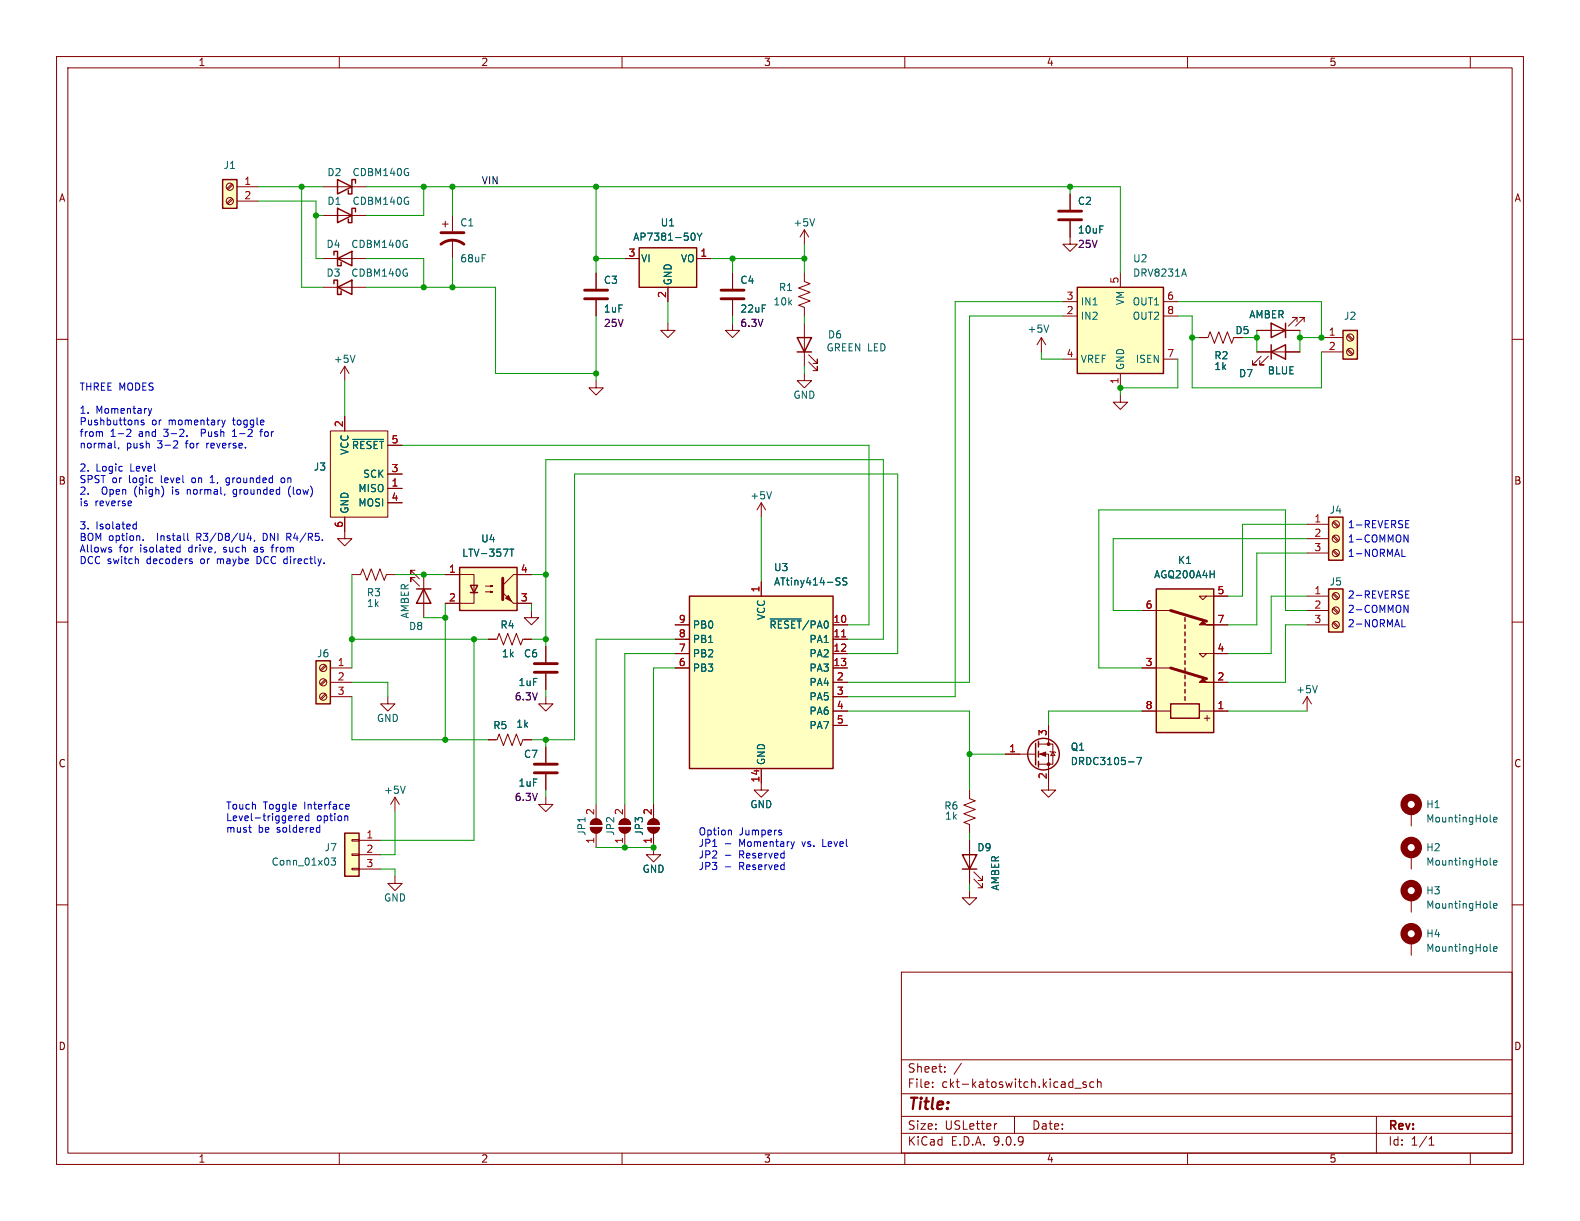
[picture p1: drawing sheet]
<svg xmlns="http://www.w3.org/2000/svg" width="279mm" height="216mm" viewBox="0 0 279 216" stroke-linecap="round" stroke-linejoin="round" font-family="sans-serif">
<g fill="none" stroke="#840000" stroke-width=".18">
<path d="M10 10h259.4v195.9h-259.4zM12 12h255.4v191.9h-255.4zM60 10v2M110 10v2M160 10v2M210 10v2M260 10v2M10 60h2M267.4 60h2M10 110h2M267.4 110h2M10 160h2"/>
<path d="M159.4 171.9h108v32h-108zM267.4 160h2M159.4 197.4h108M159.4 193.4h108M159.4 187.4h108M164.9 192.1v.2M164.9 191.4v.1M167.1 189.4v.2M167.1 188.7v.1M170 188l-1.3 1.9M176.3 198.7l-.3 .1M179.4 197.4v3"/>
<path d="M190.1 192.4h1.1M192.1 191.4l-.4-.1-.2 .2 .1 .2 .5 .2v.3h-.6M193.4 191.4l-.4-.1-.3 .3v.4l.2 .2h.5M194.1 191.4l.2-.1 .3 .1 .1 .9M194.1 190.8v1.5M243.4 197.4v6.5M60 203.9v2M110 203.9v2M159.4 200.4h108M160 203.9v2M210 203.9v2M252.7 202.5h.9"/>
<path d="M252.7 201.4l.4-.4v1.5M260 203.9v2"/>
</g>
<path d="M81.3 100.3h10.1v7.7h-10.1z" fill="#ffffc2"/>
<path d="M81.3 100.3h10.1v7.7h-10.1zM83.2 103.5h1.3l-.7 1.3zM83.2 104.8h1.3" fill="none" stroke="#840000" stroke-width=".25"/>
<path d="M78.7 101.6h5.1v3.3M83.8 104.8v1.9h-5.1M85.9 103.6h1.2l-.4 .2v-.3l.4 .1M85.9 104.6h1.2l-.4 .2v-.3l.4 .1M90.8 106.7h3.2M94 101.6h-3.2l-1.9 1.9" fill="none" stroke="#840000" stroke-width=".18"/>
<path d="M88.9 102.2v3.8" fill="none" stroke="#840000" stroke-width=".51"/>
<g fill="#840000" stroke="#840000" stroke-width=".18">
<path d="M89.4 105.8l.5-.5 .5 1z"/>
<path d="M88.9 104.8l1.9 1.9z"/>
</g>
<path d="M90.1 97.1h.8M90.5 97.1v1.3" fill="none" stroke="#006464" stroke-width=".18"/>
<path d="M234.9 91.4h2.6v7.7h-2.6z" fill="#ffffc2"/>
<path d="M234.9 91.4h2.6v7.7h-2.6zM73.7 104.1h2.5M74.9 104.1l1.3 2.6h-2.5z" fill="none" stroke="#840000" stroke-width=".25"/>
<g fill="none" stroke="#840000" stroke-width=".18">
<path d="M129.5 57.2v1.2h1.3l-1.3 1.3-1.2-1.3h1.2M129.5 48.3v2.8M129.5 53.1v2.8M142.2 48.3v1.5l1.1 .4-2.1 .7 2.1 .8-2.1 .8 2.1 .7-2.1 .8 1 .4v1.5M105.4 67.3v1.3h1.3l-1.3 1.3-1.3-1.3h1.3M231.1 92.7h3.8M231.1 95.3h3.8M231.1 97.8h3.8M235.7 92.4l.9 .8M235.7 94.9l.9 .9M235.7 97.5l.9 .8M235.9 92.2l.8 .8"/>
<path d="M235.9 94.7l.8 .9M235.9 97.3l.8 .8M62.2 101.6h1.6l.3-1 .8 2 .8-2 .7 2 .8-2 .7 2 .4-1h1.5M73.4 100.8h-.8v.8v-.8l1.6 1.6M73.4 102.1h-.8v.8v-.8l1.6 1.5M74.9 101.6v7.6M94 108v1.2h-1.3l1.3 1.3 1.2-1.3h-1.2M96.5 141v1.2h-1.3l1.3 1.3 1.3-1.3h-1.3M104.4 146.3h2a1.02 1.02 0 0 1-1 1 1.02 1.02 0 0 1-1-1zM104.7 145.1a1.02 1.02 0 0 1 1.1-.2 1.02 1.02 0 0 1 .6 .9h-2zM105.4 142.2v2.6M105.4 147.3v2.6"/>
<path d="M109.5 146.3h2a1.02 1.02 0 0 1-1 1 1.02 1.02 0 0 1-1-1zM109.8 145.1a1.02 1.02 0 0 1 1.1-.2 1.02 1.02 0 0 1 .6 .9h-2zM110.5 142.2v2.6M110.5 147.3v2.6"/>
<circle cx="236.2" cy="92.7" r=".63"/>
<circle cx="236.2" cy="95.2" r=".63"/>
<circle cx="236.2" cy="97.8" r=".63"/>
</g>
<path d="M127.5 51.3h4.1M127.5 52.8h4.1" fill="none" stroke="#840000" stroke-width=".51"/>
<g fill="#840000" stroke="#840000" stroke-width=".18">
<path d="M109.5 146.3h2a1.02 1.02 0 0 1-1 1 1.02 1.02 0 0 1-1-1z"/>
<path d="M109.8 145.1a1.02 1.02 0 0 1 1.1-.2 1.02 1.02 0 0 1 .6 .9h-2z"/>
<path d="M104.4 146.3h2a1.02 1.02 0 0 1-1 1 1.02 1.02 0 0 1-1-1z"/>
<path d="M104.7 145.1a1.02 1.02 0 0 1 1.1-.2 1.02 1.02 0 0 1 .6 .9h-2z"/>
</g>
<path d="M58.4 76.2h10.2v15.2h-10.2z" fill="#ffffc2"/>
<path d="M105.4 48.3v2.8M105.4 53.1v2.8M118.1 57.2v1.2h1.3l-1.3 1.3-1.3-1.3h1.3M58.4 76.2h10.2v15.2h-10.2zM61 73.7v2.5M68.6 78.7h2.5M61 91.4v3.9h-1.3l1.3 1.2 1.2-1.2h-1.2M68.6 83.8h2.5M68.6 86.4h2.5M68.6 88.9h2.5" fill="none" stroke="#840000" stroke-width=".18"/>
<path d="M62.4 77.7h5.4" fill="none" stroke="#006464" stroke-width=".18"/>
<path d="M103.4 51.3h4M103.4 52.8h4" fill="none" stroke="#840000" stroke-width=".51"/>
<path d="M234.9 104.1h2.6v7.7h-2.6z" fill="#ffffc2"/>
<path d="M59.7 31.8l2.5 1.2-2.5 1.3zM59.7 36.8l2.5 1.3-2.5 1.3zM62.9 32.4v-.6h-.7v2.5h-.6v-.6M62.9 37.5v-.7h-.7v2.6h-.6v-.7M59.1 45.1v-.6h.6v2.5h.6v-.6M59.7 45.7l2.5-1.2v2.5zM234.9 104.1h2.6v7.7h-2.6z" fill="none" stroke="#840000" stroke-width=".25"/>
<g fill="none" stroke="#840000" stroke-width=".18">
<path d="M57.1 33h7.7M57.1 38.1h7.7M57.1 45.7h7.7M231.1 105.4h3.8M231.1 108h3.8M231.1 110.5h3.8M235.7 105.1l.9 .8M235.7 107.6l.9 .9M235.7 110.2l.9 .8M235.9 104.9l.8 .8M235.9 107.4l.8 .9M235.9 110l.8 .8"/>
<path d="M96.5 123.2v1.3h-1.3l1.3 1.2 1.3-1.2h-1.3M185.4 138.4v1.3h-1.3l1.3 1.3 1.3-1.3h-1.3M69.8 141l-.7 1.2M69.8 141l.8 1.2M69.8 141v2.5"/>
<circle cx="236.2" cy="110.5" r=".63"/>
<circle cx="236.2" cy="107.9" r=".63"/>
<circle cx="236.2" cy="105.4" r=".63"/>
</g>
<path d="M71.7 139l-.5 1.3" fill="none" stroke="#006464" stroke-width=".18"/>
<path d="M55.9 116.8h2.5v7.7h-2.5z" fill="#ffffc2"/>
<path d="M59.1 50.2v-.7h.6v2.6h.6v-.7M59.7 50.8l2.5-1.3v2.6zM141 59.7h2.5l-1.3 2.5zM224.8 57.2l2.5 1.2-2.5 1.3zM227.3 57.2v2.5M141 62.2h2.5M55.9 116.8h2.5v7.7h-2.5z" fill="none" stroke="#840000" stroke-width=".25"/>
<g fill="none" stroke="#840000" stroke-width=".18">
<path d="M78.2 39.6h1M78.7 39.1v1M80 38.1v2.8M57.1 50.8h7.7M80 42.4v3.3M142.2 57.2v7.6M222.2 58.4h7.7M229.4 56.9v-.8h-.8h.8l-1.6 1.6M230.6 56.9v-.8h-.7h.7l-1.5 1.6M143 64l1.5 1.5v-.7v.7h-.7M143 62.7l1.5 1.6v-.8v.8h-.7M57.5 117.6l-.9 .8"/>
<path d="M57.7 117.8l-.9 .8M58.4 118.1h3.8M86.4 113h1.5l.4-1 .7 2 .8-2 .8 2 .7-2 .8 2 .4-1h1.5M96.5 114.3v2.8M96.5 119.1v2.8M57.5 120.1l-.9 .9M57.5 122.7l-.9 .8M57.7 120.3l-.9 .9M57.7 122.9l-.9 .8M58.4 120.7h3.8M58.4 123.2h3.8M86.4 130.8h1.5l.4-1 .7 2 .8-2 .8 2 .7-2 .8 2 .4-1h1.5"/>
<circle cx="57.1" cy="118.1" r=".63"/>
<circle cx="57.1" cy="120.6" r=".63"/>
<circle cx="57.1" cy="123.2" r=".63"/>
</g>
<path d="M78 43.2a3.3 3.3 0 0 1 4 0M78 41.1h4M94.5 117.3h4.1M94.5 118.9h4.1" fill="none" stroke="#840000" stroke-width=".51"/>
<path d="M39.4 31.8h2.5v5h-2.5z" fill="#ffffc2"/>
<path d="M39.4 31.8h2.5v5h-2.5z" fill="none" stroke="#840000" stroke-width=".25"/>
<g fill="none" stroke="#840000" stroke-width=".18">
<path d="M41 32.5l-.9 .9M41 35.1l-.9 .8M41.2 32.7l-.9 .8M41.2 35.2l-.9 .9M41.9 33h3.8M41.9 35.6h3.8M61 64.8l-.8 1.2M61 64.8l.7 1.2M61 64.8v2.5M142.2 66v1.3h1.3l-1.3 1.3-1.2-1.3h1.2M134.6 88.9l-.7 1.3M134.6 88.9l.8 1.3"/>
<path d="M134.6 88.9v2.5M114.6 146.3h2a1.02 1.02 0 0 1-1 1 1.02 1.02 0 0 1-1-1zM114.8 145.1a1.02 1.02 0 0 1 1.2-.2 1.02 1.02 0 0 1 .6 .9h-2zM115.6 142.2v2.6M115.6 147.3v2.6M249.6 158.8v2.5"/>
<circle cx="40.6" cy="33" r=".63"/>
<circle cx="40.6" cy="35.6" r=".63"/>
</g>
<path d="M62.8 62.8l-.4 1.3M136.4 86.9l-.4 1.3M263.5 160.4l.2 .2M264.1 160.2l.6-.1v-.3h-.4l-.2 .1 .1 .6h.5" fill="none" stroke="#006464" stroke-width=".18"/>
<circle cx="249.6" cy="157.5" r="1.27" fill="none" stroke="#840000" stroke-width="1.3"/>
<g fill="#840000" stroke="#840000" stroke-width=".18">
<path d="M114.6 146.3h2a1.02 1.02 0 0 1-1 1 1.02 1.02 0 0 1-1-1z"/>
<path d="M114.8 145.1a1.02 1.02 0 0 1 1.2-.2 1.02 1.02 0 0 1 .6 .9h-2z"/>
</g>
<path d="M61 147.3h2.5v7.6h-2.5z" fill="#ffffc2"/>
<path d="M61 147.3h2.5v7.6h-2.5z" fill="none" stroke="#840000" stroke-width=".25"/>
<path d="M62.2 148.5h1.3v.2h-1.3zM62.2 151h1.3v.3h-1.3zM62.2 153.5h1.3v.3h-1.3zM63.5 148.6h3.8M63.5 151.1h3.8M63.5 153.7h3.8" fill="none" stroke="#840000" stroke-width=".18"/>
<path d="M58.6 151.7h.7l-.4 .5 .4 .1v.6l-.2 .1-.5-.1" fill="none" stroke="#006464" stroke-width=".18"/>
<path d="M113 43.8h10.2v7h-10.2z" fill="#ffffc2"/>
<g fill="none" stroke="#840000" stroke-width=".25">
<path d="M113 43.8h10.2v7h-10.2zM183.1 131.4v3.9M183.6 131.1v1M183.6 132.8v1.1M183.6 134.6v1M170.2 151.1h2.5l-1.3 2.6zM170.2 153.7h2.5"/>
<circle cx="184.5" cy="133.3" r="2.79"/>
</g>
<g fill="none" stroke="#840000" stroke-width=".18">
<path d="M110.5 45.7h2.5M118.1 50.8v2.5M123.2 45.7h2.5M142.2 40.6l-.7 1.3M142.2 40.6l.8 1.3M142.2 40.6v2.6M212.1 59.7h1.5l.4-1 .8 2 .7-2 .8 2 .7-2 .8 2 .4-1M134.6 138.4v1.3h1.3l-1.3 1.3-1.3-1.3h1.3M177.8 133.4h5.3M183.6 131.6h2.6v3.5h-2.6M183.6 133.4h1.8v5M185.4 128.3v3.3"/>
<path d="M185.7 132.8l.1 .2h.8l.1 .1M186.2 133l.4 .6h-.8zM115.6 149.9v1.2h1.2l-1.2 1.3-1.3-1.3h1.3M171.4 148.6v7.6M172.2 155.4l1.5 1.6v-.8v.8h-.7M172.2 154.2l1.5 1.5v-.8v.8h-.7M249.6 143.5v2.6M249.6 151.1v2.6M249.6 166.4v2.5"/>
</g>
<g fill="none" stroke="#006464" stroke-width=".18">
<path d="M144.1 38.7l-.5 1.2M122.4 41.3l.1-.1a.68 .68 0 0 1 .4 .7 .68 .68 0 0 1-.4 .6l-.1-.1M123.3 41.2l.4 .7M123.7 41.9v.6M124.1 41.2l-.4 .7M199.6 134.7h.9M201 133.9h.9l-.6 1.3M263.5 145.2l.2 .2M263.5 152.8l.2 .2M264.1 144.9l.6-.1v-.2l-.4-.1-.2 .2 .1 .6h.5M264.1 152.6l.6-.2v-.2l-.4-.1-.2 .2 .1 .6h.5M263.5 168l.2 .2"/>
<path d="M264.1 167.8l.6-.1v-.3h-.4l-.2 .2 .1 .6h.5"/>
</g>
<g fill="none" stroke="#840000" stroke-width="1.3">
<circle cx="249.6" cy="149.9" r="1.27"/>
<circle cx="249.6" cy="142.2" r="1.27"/>
<circle cx="249.6" cy="165.1" r="1.27"/>
</g>
<g fill="#840000" stroke="#840000" stroke-width=".18">
<path d="M183.9 133.4l1-.4v.7z"/>
<circle cx="185.4" cy="131.6" r=".25"/>
<circle cx="185.4" cy="135.1" r=".25"/>
</g>
<path d="M190.5 50.8h15.2v15.2h-15.2z" fill="#ffffc2"/>
<path d="M190.5 50.8h15.2v15.2h-15.2z" fill="none" stroke="#840000" stroke-width=".25"/>
<path d="M188 53.3h2.5M188 55.9h2.5M198.1 48.3v2.5M205.7 53.3h2.6M205.7 55.9h2.6M188 63.5h2.5M198.1 66v2.6M205.7 63.5h2.6M171.4 157.5v1.3h-1.2l1.2 1.2 1.3-1.2h-1.3" fill="none" stroke="#840000" stroke-width=".18"/>
<path d="M209.4 47.6l.4 1.2" fill="none" stroke="#006464" stroke-width=".18"/>
<path d="M204.5 104.1h10.1v25.4h-10.1z" fill="#ffffc2"/>
<g fill="none" stroke="#840000" stroke-width=".25">
<path d="M224.8 62.2l2.5-1.2v2.5zM224.8 61v2.5M204.5 104.1h10.1v25.4h-10.1zM209.5 109.2v.7M209.5 110.5v.6M209.5 111.8v.6M209.5 113v.7M209.5 114.3v.6M209.5 115.6v.6M209.5 116.8v.7M209.5 118.1v.6M209.5 119.4v.6"/>
<path d="M207 124.5h5.1v2.5h-5.1zM209.5 120.7v.6M209.5 121.9v.7M209.5 123.2v.6"/>
</g>
<g fill="none" stroke="#840000" stroke-width=".18">
<path d="M184.1 59.7l.8 1.3M184.1 59.7l-.7 1.3M184.1 59.7v2.5M198.1 69.9v1.2h-1.3l1.3 1.3 1.3-1.3h-1.3M222.2 62.2h7.7M223 63l-1.5 1.5h.7h-.7v-.7M224.3 63l-1.5 1.5h.7h-.7v-.7M201.9 118.1h5.1M201.9 108h5.1M213.4 115.6l-.7 .6-.6-.6h5.1M213.4 105.4l-.7 .6-.6-.6h5.1M214.6 110.5h2.6"/>
<path d="M96.5 132.1v2.8M96.5 136.9v2.8M171.4 139.7v1.5l1.1 .4-2.1 .8 2.1 .7-2.1 .8 2.1 .8-2.1 .7 1 .4v1.5M201.9 125.7h5.1M212.1 125.7h5.1M214.6 120.7h2.6M231.1 123.2l-.7 1.3M231.1 123.2l.8 1.3M231.1 123.2v2.5M69.8 154.9v1.3h1.3l-1.3 1.3-1.2-1.3h1.2"/>
</g>
<g fill="#840000" stroke="#840000" stroke-width=".18">
<path d="M212.1 120.7l.6-.7 .7 .7h1.2z"/>
<path d="M212.1 110.5l.6-.6 .7 .6h1.2z"/>
</g>
<path d="M207 118.1l6.4 1.9M207 108l6.4 1.9M94.5 135.1h4.1M94.5 136.7h4.1" fill="none" stroke="#840000" stroke-width=".51"/>
<path d="M185.5 57.5l-.5 1.2M233 121.2l-.5 1.3" fill="none" stroke="#006464" stroke-width=".18"/>
<path d="M237.5 58.4h2.5v5.1h-2.5z" fill="#ffffc2"/>
<path d="M237.5 58.4h2.5v5.1h-2.5z" fill="none" stroke="#840000" stroke-width=".25"/>
<g fill="none" stroke="#840000" stroke-width=".18">
<path d="M189.2 41.9v1.3h-1.2l1.2 1.3 1.3-1.3h-1.3M233.7 59.7h3.8M238.2 59.4l.9 .8M238.4 59.2l.9 .8M233.7 62.2h3.8M238.2 61.9l.9 .8M238.4 61.7l.9 .9"/>
<circle cx="238.8" cy="59.7" r=".63"/>
<circle cx="238.8" cy="62.2" r=".63"/>
</g>
<path d="M121.9 105.4h25.4v30.5h-25.4z" fill="#ffffc2"/>
<path d="M121.9 105.4h25.4v30.5h-25.4z" fill="none" stroke="#840000" stroke-width=".25"/>
<g fill="none" stroke="#840000" stroke-width=".18">
<path d="M189.2 34.3v2.8M189.2 39.1v2.8M105.4 48.3v2.8M105.4 53.1v2.8M110.5 45.7h2.5M118.1 50.8v2.5M123.2 45.7h2.5M129.5 48.3v2.8M129.5 53.1v2.8M212.1 59.7h1.3M222.2 58.4h2.6M227.3 58.4h2.6"/>
<path d="M61 73.7v2.5M68.6 78.7h2.5M222.2 62.2h2.6M227.3 62.2h2.6M61 91.4v2.6M68.6 83.8h2.5M68.6 86.4h2.5M68.6 88.9h2.5M78.7 101.6h2.6M78.7 106.7h2.6M86.4 113h1.2M91.4 101.6h2.6"/>
<path d="M91.4 106.7h2.6M92.7 113h1.3M96.5 114.3v2.8M96.5 119.1v2.8M119.4 110.5h2.5M119.4 113h2.5M119.4 115.6h2.5M119.4 118.1h2.5M134.6 102.9v2.5M147.3 110.5h2.6M147.3 113h2.6M147.3 115.6h2.6"/>
<path d="M147.3 118.1h2.6M201.9 118.1h2.6M201.9 108h2.6M214.6 110.5h2.6M214.6 115.6h2.6M214.6 105.4h2.6M68.6 123.2v1.3h1.2l-1.2 1.2-1.3-1.2h1.3M86.4 130.8h1.2M92.7 130.8h1.3M96.5 132.1v2.8M96.5 136.9v2.8M134.6 135.9v2.5"/>
<path d="M147.3 120.7h2.6M147.3 123.2h2.6M147.3 125.7h2.6M147.3 128.3h2.6M177.8 133.4h2.5M185.4 128.3v2.5M185.4 135.9v2.5M201.9 125.7h2.6M214.6 120.7h2.6M214.6 125.7h2.6M115.6 142.2v2.6M115.6 147.3v2.6"/>
<path d="M171.4 148.6v2.5M171.4 153.7v2.5"/>
</g>
<g fill="none" stroke="#006464" stroke-width=".18">
<path d="M122.4 41.3l.1-.1a.68 .68 0 0 1 .4 .7 .68 .68 0 0 1-.4 .6l-.1-.1M123.3 41.2l.4 .7M123.7 41.9v.6M124.1 41.2l-.4 .7M62.4 77.7h5.4M90.1 97.1h.8M90.5 97.1v1.3M136.2 109.4h5.5M148.1 102.8l.3 .1 .1 .3-.2 .2h-.3M148.1 102.2h.4M149.8 102.2h-.5l-.2 .1v.4l.5 .2 .2 .3-.3 .2h-.5M199.6 134.7h.9"/>
<path d="M201 133.9h.9l-.6 1.3"/>
</g>
<path d="M148.8 112.6h.8" fill="none" stroke="#a90000" stroke-width=".18"/>
<path d="M187.2 37.3h4.1M187.2 38.9h4.1" fill="none" stroke="#840000" stroke-width=".51"/>
<g fill="none" stroke="#009600" stroke-width=".18">
<path d="M45.7 35.6h10.2v10.1h1.2M45.7 33h11.4M53.3 33v17.8h3.8M55.9 38.1h1.2M64.8 33h133.3v15.3M74.9 33v5.1h-10.1M80 33v5.1M105.4 33v15.3M189.2 33v1.3M64.8 45.7h10.1v5.1M64.8 50.8h22.8v15.2h17.8M80 45.7v5.1"/>
<path d="M105.4 55.9v11.4M105.4 45.7h5.1M118.1 53.3v3.9M125.7 45.7h16.5M129.5 45.7v2.6M129.5 55.9v1.3M142.2 43.2v5.1M142.2 55.9v1.3M188 55.9h-16.6v64.8h-21.5M188 53.3h-19.1v69.9h-19M208.3 53.3h25.4v6.4h-3.8M208.3 55.9h2.5v12.7h22.9v-6.4"/>
<path d="M210.8 59.7h1.3M219.7 59.7h2.5M222.2 58.4v3.8M229.9 58.4v3.8M61 67.3v6.4M71.1 78.7h82.6v31.8h-3.8M142.2 64.8v1.2M184.1 62.2v1.3h3.9M208.3 63.5v5.1h-10.2v1.3M134.6 91.4v11.5M231.1 97.8h-8.9v12.7h-5M231.1 95.3h-34.3v12.7h5.1"/>
<path d="M231.1 92.7h-11.4v12.7h-2.5M62.2 113h24.2M62.2 101.6v16.5M69.8 101.6h8.9M74.9 109.2h3.8M78.7 106.7v24.1M83.8 113v35.6h-16.5M94 113h2.5M94 101.6h2.5M94 106.7v1.3M119.4 115.6h-8.9v26.6M119.4 113h-14v29.2"/>
<path d="M119.4 118.1h-3.8v24.1M149.9 113h6.3v-31.7h-59.7v33M149.9 115.6h8.8v-31.8h-57.1v47h-7.6M231.1 108h-3.8v-17.8h-33v27.9h7.6M231.1 105.4h-6.3v10.2h-7.6M231.1 110.5h-3.8v10.2h-10.1M62.2 123.2v7.6h24.2M62.2 120.7h6.4v2.5M96.5 121.9v1.3M96.5 130.8v1.3M96.5 139.7v1.3M149.9 125.7h21.5v14"/>
<path d="M171.4 133.4h6.4M201.9 125.7h-16.5v2.6M217.2 125.7h13.9M67.3 153.7h2.5v1.2M69.8 143.5v7.6h-2.5M105.4 149.9h10.2M171.4 147.3v1.3M171.4 156.2v1.3"/>
</g>
<g fill="none" stroke="#0000c2" stroke-width=".18">
<path d="M17.9 76.3l.2 .2v.7M20.3 79l.2 .2M21 79.2l-.1 .2M22.6 75.9l-.1 .1M22.9 75.9l.2 .2v.3l-.7 .8h.7M24.4 74.3v.8M25.4 74.3h-.3l-.1 .2v.1l.4 .2v.3h-.4M26.2 72.2l.3 .9M26.5 73.1l-.2 .3M26.8 72.2l-.3 .9M31.2 77.9l.2 .3v.3l-.8 .7h.8M33.1 77.1v.1"/>
<path d="M35.6 75.9v1.3M35.6 76.6h.5M39.2 74.3l.3 .8M39.5 75.1l-.2 .4M39.8 74.3l-.3 .8M41.1 77.2h.7M41.5 75.9v1.3M45.9 76.3h.5M46.1 76.1v1.1M19.6 97.2l.2 .2-.2 .2M19.6 96.8h.1M23.2 88.7l.1 .2-.6 .1"/>
<path d="M23.6 92.7h.5M23.6 93.5h.5M24.1 92.3v1.2M24.3 98.8l.2 .2v.7M25.3 95.5v.1M31.5 96.8h.3M31.8 96.3v1.3M31.8 97.6h-.3M33.1 86.5v.9M33.2 95.4l.2 .2M33.3 86.5l-.2 .2M33.8 99.2l.2 .2-.2 .3"/>
<path d="M33.8 98.8l.2 .1M37.2 85.4h.7M37.4 84.3l-.2 .1M40 85.7l.3 .1M40.4 84.5l-.3 .1-.1 .1v.5l.4 .2M41.3 87.8h.3M41.7 86.5l-.4 .1-.1 .2 .1 .5 .4 .1M44 94.2l-.3 .9h.8M44.3 94.7v.9M45 95.5l-.1 .3M45.1 96.8h-.1M45.1 97.1l-.2 .2 .2 .3"/>
<path d="M45.5 98.4v1.3h.3M46.8 94.3h-.3v1.3h.3M47.9 96.8h.5M48.3 96.3l-.2 .2v1.1M50.2 84.6l-.3-.1-.2 .2 .1 .5 .1 .2 .3-.1M50.7 95h.5M51 95l.4 .6M51.2 94.3h-.5v1.3M51.3 86a1.47 1.47 0 0 0 .1 1.9M247.9 98.4h.6M248.3 94.6l.7 1.3v-1.3M248.6 92.6h.4"/>
<path d="M248.6 93.3h.6M248.6 92h.6M247.9 110.8h.6M248.3 107l.7 1.3v-1.3M248.6 105.1h.4M248.6 105.8h.6M248.6 104.5h.6M44 146.3h.5M44.2 147.1l.3 .1M52.2 144.3v.8M52.6 144.3l-.4 .2M52.9 144.7l.6-.1v-.3h-.4l-.2 .2 .1 .6h.5"/>
<path d="M54.6 144.3h-.3l-.3 .2 .1 .6h.5M54.6 143.8v1.3M56.2 146.3l.3 .1M56.5 147.1l-.3 .1M56.5 145.9v1.3M61.1 144.3l.4 .2v.6M61.2 143h.5M61.2 142.3l.4-.1 .1 .3-.6 .1M128.3 149.2h.9M128.3 151.2h.9M128.3 153.3h.9M129 146.8l.3 .2v.6"/>
<path d="M138.1 147.2l.1 .2-.1 .2M138.1 146.8h.1M140.5 148.8l-.3 .9"/>
</g>
<g fill="#009600" stroke="#009600" stroke-width=".18">
<circle cx="171.4" cy="133.4" r=".46"/>
<circle cx="96.5" cy="101.6" r=".46"/>
<circle cx="74.9" cy="101.6" r=".46"/>
<circle cx="83.8" cy="113" r=".46"/>
<circle cx="62.2" cy="113" r=".46"/>
<circle cx="96.5" cy="130.8" r=".46"/>
<circle cx="96.5" cy="113" r=".46"/>
<circle cx="78.7" cy="109.2" r=".46"/>
<circle cx="80" cy="50.8" r=".46"/>
<circle cx="74.9" cy="50.8" r=".46"/>
<circle cx="105.4" cy="33" r=".46"/>
<circle cx="105.4" cy="45.7" r=".46"/>
<circle cx="80" cy="33" r=".46"/>
<circle cx="105.4" cy="66" r=".46"/>
<circle cx="74.9" cy="33" r=".46"/>
<circle cx="55.9" cy="38.1" r=".46"/>
<circle cx="53.3" cy="33" r=".46"/>
<circle cx="233.7" cy="59.7" r=".46"/>
<circle cx="229.9" cy="59.7" r=".46"/>
<circle cx="115.6" cy="149.9" r=".46"/>
<circle cx="110.5" cy="149.9" r=".46"/>
<circle cx="78.7" cy="130.8" r=".46"/>
<circle cx="142.2" cy="45.7" r=".46"/>
<circle cx="129.5" cy="45.7" r=".46"/>
<circle cx="189.2" cy="33" r=".46"/>
<circle cx="198.1" cy="68.6" r=".46"/>
<circle cx="210.8" cy="59.7" r=".46"/>
<circle cx="222.2" cy="59.7" r=".46"/>
</g>
<text font-size="2.8" fill="#840000" x="160.4" y="196.8">Title:</text>
<g font-size="2.1" fill="#840000">
<text x="160.4" y="189.9">Sheet:</text>
<text x="160.4" y="192.6">File:</text>
<text x="166.5" y="192.6">ckt-katoswitch.kicad_sch</text>
<text x="160.4" y="202.8">KiCad</text>
<text x="160.4" y="200">Size:</text>
<text x="167.1" y="200">USLetter</text>
<text x="168.1" y="202.8">E.D.A.</text>
<text x="175.7" y="202.8">9.0.9</text>
<text x="182.4" y="200">Date:</text>
<text x="245.4" y="200.2">Rev:</text>
<text x="245.4" y="202.8">Id:</text>
<text x="249.5" y="202.8">1/1</text>
</g>
<g font-size="1.8" fill="#840000">
<text x="35" y="11.9">1</text>
<text x="85" y="11.9">2</text>
<text x="135" y="11.9">3</text>
<text x="185" y="11.9">4</text>
<text x="235" y="11.9">5</text>
<text x="10.3" y="35.9">A</text>
<text x="267.7" y="35.9">A</text>
<text x="10.3" y="85.9">B</text>
<text x="267.7" y="85.9">B</text>
<text x="214.2" y="127.9" transform="rotate(-90 214.2 127.9)">+</text>
<text x="10.3" y="135.9">C</text>
<text x="267.7" y="135.9">C</text>
<text x="10.3" y="185.9">D</text>
<text x="267.7" y="185.9">D</text>
<text x="35" y="205.8">1</text>
<text x="85" y="205.8">2</text>
<text x="135" y="205.8">3</text>
<text x="185" y="205.8">4</text>
<text x="235" y="205.8">5</text>
</g>
<g font-size="1.8" fill="#006464">
<text x="39.4" y="30.1">J1</text>
<text x="57.8" y="31.3">D2</text>
<text x="62.2" y="31.3">CDBM140G</text>
<text x="57.8" y="36.4">D1</text>
<text x="62.2" y="36.4">CDBM140G</text>
<text x="81.3" y="40.2">C1</text>
<text x="116.7" y="40.2">U1</text>
<text x="140.2" y="40.2">+5V</text>
<text x="190.5" y="36.4">C2</text>
<text x="190.5" y="41.5">10uF</text>
<text x="57.6" y="44">D4</text>
<text x="62" y="44">CDBM140G</text>
<text x="81.3" y="46.6">68uF</text>
<text x="111.9" y="42.8">AP7381-50Y</text>
<text x="113.3" y="46.6">VI</text>
<text x="120.3" y="46.6">VO</text>
<text x="200.3" y="46.6">U2</text>
<text x="57.6" y="49.1">D3</text>
<text x="62" y="49.1">CDBM140G</text>
<text x="106.7" y="50.4">C3</text>
<text x="119" y="50.5" transform="rotate(-90 119 50.5)">GND</text>
<text x="130.8" y="50.4">C4</text>
<text x="137.6" y="51.7">R1</text>
<text x="200.3" y="49.1">DRV8231A</text>
<text x="106.7" y="55.5">1uF</text>
<text x="130.8" y="55.5">22uF</text>
<text x="136.7" y="54.2">10k</text>
<text x="181.6" y="59">+5V</text>
<text x="191" y="54.2">IN1</text>
<text x="191" y="56.7">IN2</text>
<text x="199" y="54.1" transform="rotate(-90 199 54.1)">VM</text>
<text x="200.2" y="54.2">OUT1</text>
<text x="200.2" y="56.7">OUT2</text>
<text x="218.4" y="59.3">D5</text>
<text x="220.8" y="56.5">AMBER</text>
<text x="237.6" y="56.7">J2</text>
<text x="58.9" y="64.4">+5V</text>
<text x="146.1" y="62.3">GREEN LED</text>
<text x="146.3" y="60">D6</text>
<text x="191" y="64.4">VREF</text>
<text x="199" y="65.5" transform="rotate(-90 199 65.5)">GND</text>
<text x="200.7" y="64.4">ISEN</text>
<text x="214.6" y="63.7">R2</text>
<text x="214.6" y="65.6">1k</text>
<text x="140.2" y="70.7">GND</text>
<text x="219" y="66.9">D7</text>
<text x="224.1" y="66.4">BLUE</text>
<text x="55.4" y="83.4">J3</text>
<text x="61.8" y="80.5" transform="rotate(-90 61.8 80.5)">VCC</text>
<text x="62.1" y="79.6">~{RESET}</text>
<text x="63.3" y="87.2">MISO</text>
<text x="63.3" y="89.8">MOSI</text>
<text x="64.1" y="84.7">SCK</text>
<text x="132.6" y="88.5">+5V</text>
<text x="61.8" y="90.9" transform="rotate(-90 61.8 90.9)">GND</text>
<text x="235" y="91">J4</text>
<text x="81.6" y="98.7">LTV-357T</text>
<text x="85" y="96.1">U4</text>
<text x="136.8" y="101.2">U3</text>
<text x="208.2" y="99.9">K1</text>
<text x="64.8" y="105.6">R3</text>
<text x="64.8" y="107.5">1k</text>
<text x="136.8" y="103.7">ATtiny414-SS</text>
<text x="204" y="102.5">AGQ200A4H</text>
<text x="235" y="103.7">J5</text>
<text x="72.2" y="111.6">D8</text>
<text x="72.5" y="109.5" transform="rotate(-90 72.5 109.5)">AMBER</text>
<text x="88.4" y="111.4">R4</text>
<text x="122.4" y="111.4">PB0</text>
<text x="122.4" y="113.9">PB1</text>
<text x="135.5" y="109.7" transform="rotate(-90 135.5 109.7)">VCC</text>
<text x="136" y="111.4">~{RESET}/PA0</text>
<text x="143" y="113.9">PA1</text>
<text x="56" y="116.4">J6</text>
<text x="88.7" y="116.4">1k</text>
<text x="92.6" y="116.4">C6</text>
<text x="122.4" y="116.4">PB2</text>
<text x="122.4" y="119">PB3</text>
<text x="143" y="116.4">PA2</text>
<text x="143" y="119">PA3</text>
<text x="91.6" y="121.5">1uF</text>
<text x="143" y="121.5">PA4</text>
<text x="143" y="124.1">PA5</text>
<text x="229.1" y="122.8">+5V</text>
<text x="66.5" y="127.9">GND</text>
<text x="87.1" y="129.1">R5</text>
<text x="91.2" y="128.9">1k</text>
<text x="143" y="126.6">PA6</text>
<text x="143" y="129.1">PA7</text>
<text x="92.6" y="134.2">C7</text>
<text x="135.5" y="135.4" transform="rotate(-90 135.5 135.4)">GND</text>
<text x="189.2" y="135.5">DRDC3105-7</text>
<text x="189.2" y="132.9">Q1</text>
<text x="67.8" y="140.6">+5V</text>
<text x="91.6" y="139.3">1uF</text>
<text x="132.6" y="143.1">GND</text>
<text x="166.9" y="143.4">R6</text>
<text x="252.1" y="143.1">H1</text>
<text x="103.7" y="147.9" transform="rotate(-90 103.7 147.9)">JP1</text>
<text x="108.8" y="147.9" transform="rotate(-90 108.8 147.9)">JP2</text>
<text x="113.9" y="147.9" transform="rotate(-90 113.9 147.9)">JP3</text>
<text x="167" y="145.1">1k</text>
<text x="252.1" y="145.6">MountingHole</text>
<text x="47.9" y="153.3">Conn_01x03</text>
<text x="57.3" y="150.7">J7</text>
<text x="113.5" y="154.5">GND</text>
<text x="172.7" y="150.7">D9</text>
<text x="252.1" y="150.7">H2</text>
<text x="252.1" y="153.3">MountingHole</text>
<text x="67.8" y="159.6">GND</text>
<text x="176.9" y="157.6" transform="rotate(-90 176.9 157.6)">AMBER</text>
<text x="252.1" y="158.3">H3</text>
<text x="252.1" y="160.9">MountingHole</text>
<text x="252.1" y="166">H4</text>
<text x="252.1" y="168.5">MountingHole</text>
</g>
<g font-size="1.8" fill="#a90000">
<text x="43.1" y="32.8">1</text>
<text x="43.1" y="35.3">2</text>
<text x="111.1" y="45.5">3</text>
<text x="123.8" y="45.5">1</text>
<text x="117.9" y="52.8" transform="rotate(-90 117.9 52.8)">2</text>
<text x="188.5" y="53.1">3</text>
<text x="197.9" y="50.2" transform="rotate(-90 197.9 50.2)">5</text>
<text x="206.3" y="53.1">6</text>
<text x="188.5" y="55.6">2</text>
<text x="206.3" y="55.6">8</text>
<text x="234.9" y="59.4">1</text>
<text x="188.5" y="63.2">4</text>
<text x="206.3" y="63.2">7</text>
<text x="234.9" y="62">2</text>
<text x="197.9" y="68" transform="rotate(-90 197.9 68)">1</text>
<text x="60.7" y="75.6" transform="rotate(-90 60.7 75.6)">2</text>
<text x="69.1" y="78.5">5</text>
<text x="69.1" y="83.6">3</text>
<text x="69.1" y="86.1">1</text>
<text x="69.1" y="88.6">4</text>
<text x="60.7" y="93.4" transform="rotate(-90 60.7 93.4)">6</text>
<text x="232.3" y="92.5">1</text>
<text x="232.3" y="95">2</text>
<text x="79.3" y="101.3">1</text>
<text x="92" y="101.3">4</text>
<text x="232.3" y="97.5">3</text>
<text x="79.3" y="106.4">2</text>
<text x="92" y="106.4">3</text>
<text x="134.4" y="104.8" transform="rotate(-90 134.4 104.8)">1</text>
<text x="202.5" y="107.7">6</text>
<text x="215.2" y="105.2">5</text>
<text x="232.3" y="105.2">1</text>
<text x="232.3" y="107.7">2</text>
<text x="119.9" y="110.2">9</text>
<text x="119.9" y="112.8">8</text>
<text x="147.3" y="110.2">10</text>
<text x="147.3" y="112.8">11</text>
<text x="215.2" y="110.2">7</text>
<text x="232.3" y="110.2">3</text>
<text x="59.6" y="117.9">1</text>
<text x="119.9" y="115.3">7</text>
<text x="119.9" y="117.9">6</text>
<text x="147.3" y="115.3">12</text>
<text x="147.3" y="117.9">13</text>
<text x="202.5" y="117.9">3</text>
<text x="215.2" y="115.3">4</text>
<text x="59.6" y="120.4">2</text>
<text x="59.6" y="122.9">3</text>
<text x="147.9" y="120.4">2</text>
<text x="147.9" y="122.9">3</text>
<text x="147.9" y="125.5">4</text>
<text x="202.5" y="125.5">8</text>
<text x="215.2" y="125.5">1</text>
<text x="215.2" y="120.4">2</text>
<text x="147.9" y="128">5</text>
<text x="185.2" y="130.2" transform="rotate(-90 185.2 130.2)">3</text>
<text x="178.4" y="133.1">1</text>
<text x="185.2" y="137.9" transform="rotate(-90 185.2 137.9)">2</text>
<text x="134.4" y="138.5" transform="rotate(-90 134.4 138.5)">14</text>
<text x="64.7" y="148.3">1</text>
<text x="105.2" y="149.3" transform="rotate(-90 105.2 149.3)">1</text>
<text x="105.2" y="144.2" transform="rotate(-90 105.2 144.2)">2</text>
<text x="110.2" y="149.3" transform="rotate(-90 110.2 149.3)">1</text>
<text x="110.2" y="144.2" transform="rotate(-90 110.2 144.2)">2</text>
<text x="115.3" y="149.3" transform="rotate(-90 115.3 149.3)">1</text>
<text x="115.3" y="144.2" transform="rotate(-90 115.3 144.2)">2</text>
<text x="64.7" y="150.9">2</text>
<text x="64.7" y="153.4">3</text>
</g>
<text font-size="1.8" fill="#0f0f0f" x="85.1" y="32.7">VIN</text>
<g font-size="1.8" fill="#840084">
<text x="190.5" y="44">25V</text>
<text x="106.7" y="58">25V</text>
<text x="130.8" y="58">6.3V</text>
<text x="90.9" y="124.1">6.3V</text>
<text x="90.9" y="141.8">6.3V</text>
</g>
<g font-size="1.8" fill="#0000c2">
<text x="14" y="69.2">THREE MODES</text>
<text x="14" y="73.2">1.</text>
<text x="14" y="75.3">Pushbuttons</text>
<text x="14" y="77.3">from</text>
<text x="17" y="73.2">Momentary</text>
<text x="19.5" y="77.3">1-2</text>
<text x="24.7" y="77.3">and</text>
<text x="26.8" y="75.3">or</text>
<text x="29.3" y="77.3">3-2.</text>
<text x="29.9" y="75.3">momentary</text>
<text x="36.2" y="77.3">Push</text>
<text x="41.5" y="75.3">toggle</text>
<text x="42" y="77.3">1-2</text>
<text x="47.1" y="77.3">for</text>
<text x="14" y="79.4">normal,</text>
<text x="14" y="83.5">2.</text>
<text x="17" y="83.5">Logic</text>
<text x="22.3" y="79.4">push</text>
<text x="23.1" y="83.5">Level</text>
<text x="28" y="79.4">3-2</text>
<text x="33.1" y="79.4">for</text>
<text x="37" y="79.4">reverse.</text>
<text x="14" y="85.5">SPST or</text>
<text x="14" y="87.6">2.</text>
<text x="14" y="89.6">is</text>
<text x="16.8" y="89.6">reverse</text>
<text x="18.1" y="87.6">Open</text>
<text x="22.9" y="85.5">logic</text>
<text x="24" y="87.6">(high)</text>
<text x="28.7" y="85.5">level</text>
<text x="30.9" y="87.6">is</text>
<text x="33.7" y="87.6">normal,</text>
<text x="34.4" y="85.5">on</text>
<text x="37.8" y="85.5">1,</text>
<text x="40.8" y="85.5">grounded</text>
<text x="42.1" y="87.6">grounded</text>
<text x="50.8" y="85.5">on</text>
<text x="52" y="87.6">(low)</text>
<text x="14" y="93.7">3.</text>
<text x="14" y="95.7">BOM option.</text>
<text x="17" y="93.7">Isolated</text>
<text x="28.1" y="95.7">Install</text>
<text x="35.2" y="95.7">R3/D8/U4,</text>
<text x="47.2" y="95.7">DNI</text>
<text x="51.5" y="95.7">R4/R5.</text>
<text x="238.3" y="93.5">1-REVERSE</text>
<text x="14" y="97.8">Allows</text>
<text x="14" y="99.8">DCC switch</text>
<text x="21.1" y="97.8">for</text>
<text x="24.9" y="97.8">isolated</text>
<text x="26" y="99.8">decoders</text>
<text x="33.6" y="97.8">drive,</text>
<text x="35.7" y="99.8">or</text>
<text x="38.9" y="99.8">maybe</text>
<text x="40" y="97.8">such</text>
<text x="45.6" y="97.8">as</text>
<text x="46.1" y="99.8">DCC directly.</text>
<text x="48.9" y="97.8">from</text>
<text x="238.3" y="98.6">1-NORMAL</text>
<text x="238.3" y="96">1-COMMON</text>
<text x="238.3" y="105.9">2-REVERSE</text>
<text x="238.3" y="111">2-NORMAL</text>
<text x="238.3" y="108.5">2-COMMON</text>
<text x="39.9" y="143.2">Touch</text>
<text x="46.6" y="143.2">Toggle</text>
<text x="53.9" y="143.2">Interface</text>
<text x="39.9" y="145.3">Level-triggered</text>
<text x="39.9" y="147.3">must</text>
<text x="45.6" y="147.3">be</text>
<text x="49.1" y="147.3">soldered</text>
<text x="56" y="145.3">option</text>
<text x="123.4" y="147.8">Option</text>
<text x="123.4" y="149.8">JP1</text>
<text x="130.7" y="147.8">Jumpers</text>
<text x="130.8" y="149.8">Momentary</text>
<text x="142.1" y="149.8">vs.</text>
<text x="145.9" y="149.8">Level</text>
<text x="123.4" y="151.9">JP2</text>
<text x="123.4" y="153.9">JP3</text>
<text x="130.8" y="151.9">Reserved</text>
<text x="130.8" y="153.9">Reserved</text>
</g>
</svg>
